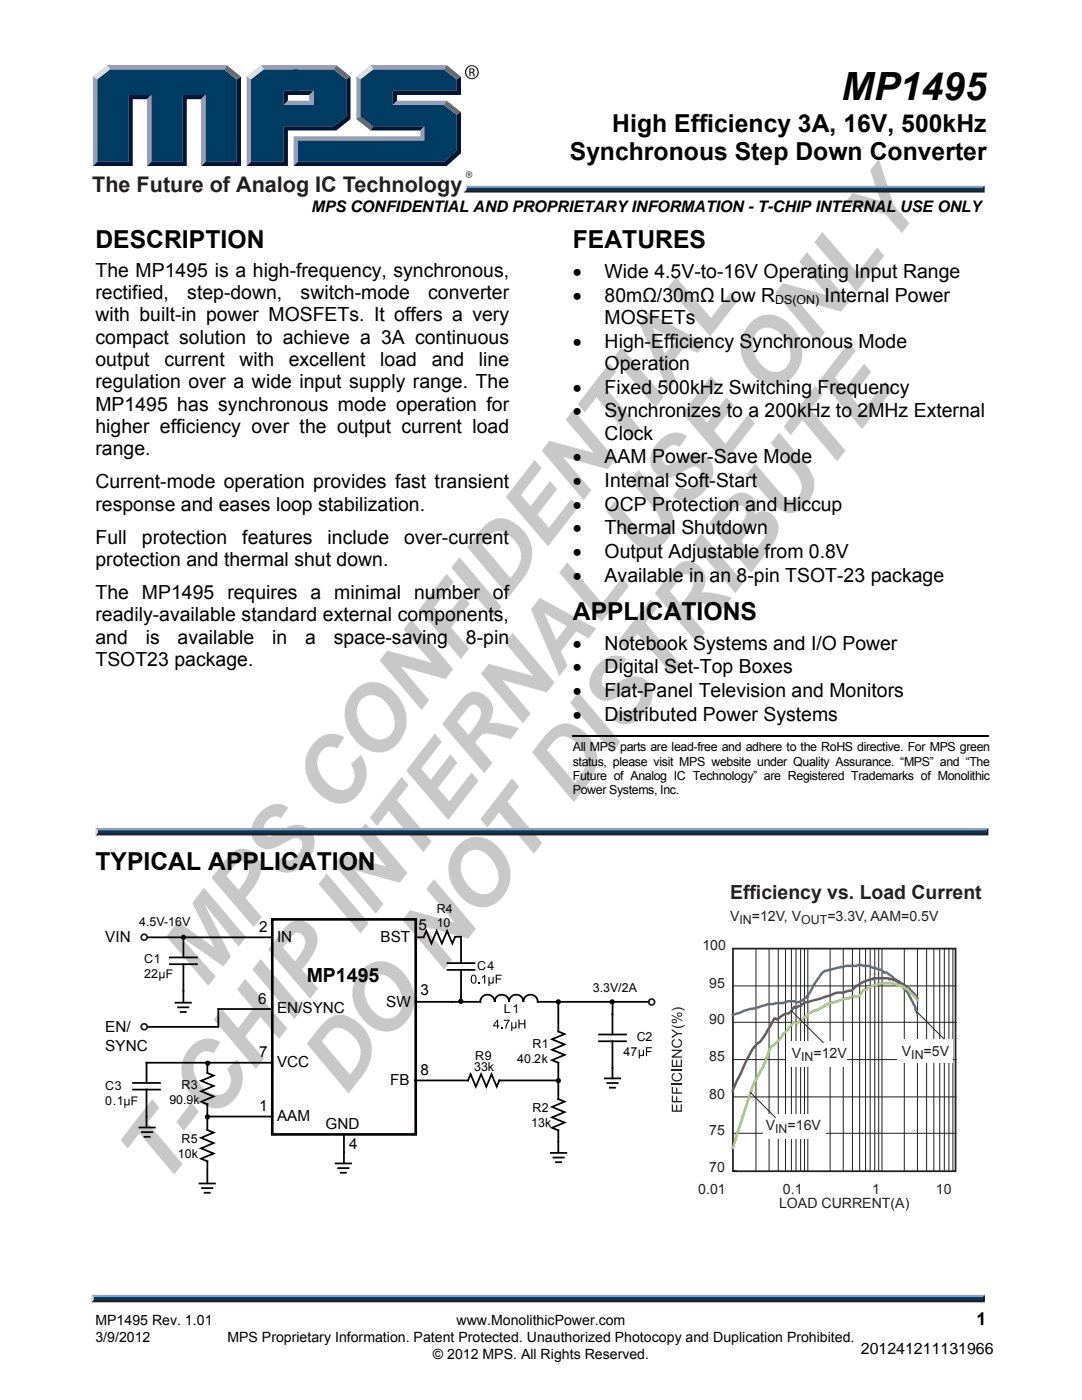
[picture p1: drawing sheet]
<svg xmlns="http://www.w3.org/2000/svg" width="216mm" height="279mm" viewBox="0 0 216 279" stroke-linecap="round" stroke-linejoin="round" font-family="sans-serif">
<path d="M18.7 259.2h177.4l.4 .7h-178.3z" fill="#231f20"/>
<path d="M18.3 258.4h178.2l-.4 .8h-177.4z" fill="#94a0b9"/>
<path d="M196.5 258.4v1.5l-.4-.4v-.6z" fill="#001339"/>
<path d="M18.7 258.9h177.4v.6h-177.4z" fill="#003b63"/>
<g fill="#dcddde">
<path d="M18.2 258.4l.5 .5v.5l-.5 .5z"/>
<path d="M93 37.1h.6l-.5 1.3h-.6z"/>
</g>
<path d="M93 37.1h103.5l-.4 .7h-102.8z" fill="#94a0b9"/>
<path d="M92.5 38.4l.8-.6h102.8l.4 .6z" fill="#231f20"/>
<path d="M196.1 37.5l.4-.4v1.3l-.4-.4z" fill="#001339"/>
<path d="M93.2 37.5h102.9v.5h-103.1z" fill="#003b63"/>
<path d="M56.6 20.9l.9-.8h4.2l.9 .8z" fill="#94a0b9"/>
<g fill="#003b63">
<path d="M19.4 15.8l2.5-2h22.8l2.5 2v16.5h-6.2v-13.3h-4.6v13.3h-6.2v-13.3h-4.6v13.3h-6.2z"/>
<path d="M50.1 15.8l2.5-2h6.8v4.3h-2.8v2.8h6v-2.8h-4v-4.3h7.9l2.6 2v7.4l-2.6 2h-9.9v7.1h-6.5z"/>
<path d="M59.3 28h25.3v-2.8h-10.2l-2.6-2v-7.4l2.6-2h14.1l2.6 2v2.3h-12.7v2.8h10.1l2.6 2v7.1l-2.6 2.3h-29.2z"/>
</g>
<path d="M73.9 13h15.2l-.6 .8h-14z" fill="#94a0b9"/>
<path d="M71.1 15.3l2.8-2.3 .6 .8-2.5 2z" fill="#dcddde"/>
<path d="M71.1 15.3l.9 .5v7.4l-.9 .6z" fill="#94a0b9"/>
<path d="M71.1 23.8l.9-.6 2.5 2-.6 .8z" fill="#547194"/>
<path d="M74.5 25.2h10.2l-.8 .8h-10z" fill="#001339"/>
<g fill="#94a0b9">
<path d="M58.6 27.2h25.3v-1.2l.8-.8v2.8h-25.3z"/>
<path d="M58.6 27.2l.8 .8v4.3l-.8 .8z"/>
</g>
<path d="M78.4 18.1h12.7v-2.3l.9-.5v3.7h-12.8v1.1l-.8 .8z" fill="#001339"/>
<path d="M78.4 20.9l.8-.8h9.9l-.5 .8z" fill="#94a0b9"/>
<path d="M89.1 20.1l2.9 2.3-.9 .5-2.6-2z" fill="#547194"/>
<g fill="#001339">
<path d="M58.6 33.1l.8-.8h29.1l2.6-2.3v-7.1l.9-.5v8.2l-2.9 2.5z"/>
<path d="M56.6 25.2h9.9l2.6-2v-7.4l.8-.5v8.5l-2.8 2.2h-9.6v7.1h-8.3l.9-.8h6.5z"/>
</g>
<path d="M67.1 13l2.8 2.3-.8 .5-2.6-2z" fill="#547194"/>
<path d="M52.1 13h15l-.6 .8h-13.9z" fill="#94a0b9"/>
<path d="M49.2 15.3l2.9-2.3 .5 .8-2.5 2z" fill="#dcddde"/>
<g fill="#94a0b9">
<path d="M49.2 15.3l.9 .5v16.5l-.9 .8z"/>
<path d="M61.7 19l.9-.9v2.8l-.9-.8z"/>
</g>
<g fill="#001339">
<path d="M56.6 18.1h6l-.9 .9h-4.2v1.1l-.9 .8z"/>
<path d="M47.2 15.8l.9-.5v17.8h-8l.9-.8h6.2z"/>
</g>
<path d="M45.2 13l2.9 2.3-.9 .5-2.5-2z" fill="#547194"/>
<path d="M21.4 13h23.8l-.5 .8h-22.8z" fill="#94a0b9"/>
<path d="M18.5 15.3l2.9-2.3 .5 .8-2.5 2z" fill="#dcddde"/>
<path d="M18.5 15.3l.9 .5v16.5l-.9 .8z" fill="#94a0b9"/>
<path d="M25.6 19h4.6l-.9 .8h-2.8v13.3h-8l.9-.8h6.2z" fill="#001339"/>
<path d="M29.3 19.8l.9-.8v13.3l-.9 .8z" fill="#94a0b9"/>
<path d="M36.4 19h4.6l-.9 .8h-2.8v13.3h-8l.9-.8h6.2z" fill="#001339"/>
<path d="M40.1 19.8l.9-.8v13.3l-.9 .8z" fill="#94a0b9"/>
<path d="M89.1 13l2.9 2.3-.9 .5-2.6-2z" fill="#547194"/>
<g fill="#231f20">
<path d="M92.8 14.4a1.4 1.4 0 0 1 2.8 0 1.4 1.4 0 0 1-2.8 0zM93 14.4a1.16 1.16 0 0 0 2.3 0 1.16 1.16 0 0 0-2.3 0zM93.6 13.7a.78 .78 0 0 1 1.1 .4l-.3 .4 .2 .1 .2 .6h-.3l-.2-.5-.2-.1h-.2v.6h-.3zM93.9 13.8v.6l.5-.2-.1-.3z"/>
<path d="M92.9 34.8a.65 .65 0 0 1 1.3 0 .65 .65 0 0 1-1.3 0zM93.1 34.8a.54 .54 0 0 0 1 0 .54 .54 0 0 0-1 0zM93.4 34.5l.4 .1-.1 .3 .2 .3-.3-.3-.2 .3zM93.5 34.6v.2h.2v-.2z"/>
</g>
<path d="M114.3 147h83" fill="none" stroke="#000" stroke-width=".34"/>
<path d="M19.5 166h177.3l.4 .7h-178.1z" fill="#231f20"/>
<path d="M19.1 165.2h178.1l-.4 .8h-177.3z" fill="#94a0b9"/>
<path d="M197.2 165.2v1.5l-.4-.4v-.6z" fill="#001339"/>
<path d="M19.5 165.7h177.3v.6h-177.3z" fill="#003b63"/>
<path d="M19 165.2l.5 .5v.6l-.5 .4z" fill="#dcddde"/>
<path d="M54.3 183.5h28.7v42.9h-28.7z" fill="none" stroke="#050100" stroke-width=".53"/>
<path d="M36.6 187.1h17.7" fill="none" stroke="#050100" stroke-width=".35"/>
<circle cx="36.6" cy="187" r=".52" fill="#050100"/>
<path d="M83 199.9h7.1M83 187.1h1.5M90.9 186.9h1.1M43.6 201.4h10.7" fill="none" stroke="#050100" stroke-width=".35"/>
<g fill="#050100">
<circle cx="92" cy="199.8" r=".53"/>
<circle cx="111.4" cy="215.7" r=".52"/>
</g>
<path d="M84.5 187l.6-1.2 1 2.5 1-2.5 1.1 2.5 1-2.5 1.1 2.5 .5-1.3M95.8 199.9a1.44 1.44 0 0 1 1.5-1.4 1.44 1.44 0 0 1 1.4 1.4 1.43 1.43 0 0 1 1.4-1.4 1.43 1.43 0 0 1 1.5 1.4 1.43 1.43 0 0 1 1.4-1.4 1.43 1.43 0 0 1 1.4 1.4 1.43 1.43 0 0 1 1.5-1.4 1.43 1.43 0 0 1 1.4 1.4h14.8M111.4 205.8l1.3 .6-2.5 1 2.5 1-2.5 1.1 2.5 1-2.5 1.1 1.2 .5v7.2l1.3 .6-2.5 1 2.5 1-2.5 1.1 2.5 1-2.5 1.1 1.2 .5" fill="none" stroke="#050100" stroke-width=".35"/>
<circle cx="122.2" cy="199.9" r=".51" fill="#050100"/>
<path d="M111.4 199.9v5.9" fill="none" stroke="#050100" stroke-width=".35"/>
<circle cx="111.4" cy="199.9" r=".52" fill="#050100"/>
<g fill="none" stroke="#050100" stroke-width=".35">
<path d="M29.4 187.1h7.2v4M33.9 192.4h5.4M33.9 191.1h5.4M36.6 192.4v7.5M89.3 193.6h5.4M89.3 192.2h5.4M90.1 199.9h5.7M92 187.1v5.1M92 193.6v6.2M122.1 199.9h7.4M122.3 199.9l-.1 6.6M26.5 217.5h5.4"/>
<path d="M26.5 216.1h5.4M29.2 217.5v7.4M35 200.1h3.1M35.5 201h2.1M36 202h1.1M43.6 201.4v3.5h-14.2M54.3 212.1h-25.1v4M119.5 207.8h5.4M119.5 206.5h5.4M120.7 215.2h3.1M121.2 216.1h2M121.7 217.1h1"/>
<path d="M122.2 207.8v7.4M27.8 225h3.1M28.3 225.9h2.1M28.8 226.9h1.1M39.8 236.2h3.1M40.3 237.1h2.1M40.8 238h1M41.4 222.8h12.9M67 232.2h3.1M67.5 233.1h2M68 234h1M68.6 226.4v5.6"/>
<path d="M109.9 230.1h3.1M110.4 231h2.1M110.9 231.9h1.1M111.4 225.6v4.3"/>
</g>
<g fill="#050100">
<path d="M24.8 219.3h.2v.8a.3 .3 0 0 0 .3 .3 .3 .3 0 0 0 .3-.3v-.8h.2v1.3h-.1v-.2a.38 .38 0 0 1-.7 .1v.6h-.2z"/>
<path d="M26.2 218.8h1.2v.2h-.9v.6h.8v.2h-.8v.8h-.3z"/>
</g>
<g fill="#050100">
<circle cx="41.4" cy="222.9" r=".52"/>
<circle cx="41.4" cy="212.2" r=".52"/>
</g>
<path d="M41.4 212.1v2l1.2 .6-2.5 1 2.5 1-2.5 1.1 2.5 1-2.5 1.1 1.3 .5v5.1l1.2 .5-2.5 1.1 2.5 1-2.5 1.1 2.5 1-2.5 1 1.3 .6v4.3" fill="none" stroke="#050100" stroke-width=".35"/>
<g fill="#050100">
<path d="M100 205h.2v.3h-.2z"/>
<path d="M100.6 203.5h1.1l-.5 1.1-.2 .7h-.2l.1-.5 .5-1.1h-.8z"/>
<path d="M102 204h.2v.8a.3 .3 0 0 0 .3 .3 .3 .3 0 0 0 .3-.3v-.8h.2v1.3h-.1v-.2a.38 .38 0 0 1-.7 0v.6h-.2z"/>
<path d="M103.4 203.5h.3v.7h.9v-.7h.2v1.8h-.2v-.9h-.9v.9h-.3z"/>
<path d="M127.4 209.5h.3v.8a.3 .3 0 0 0 .3 .3 .3 .3 0 0 0 .3-.3v-.8h.2v1.3h-.2v-.2a.38 .38 0 0 1-.6 0v.7h-.3z"/>
<path d="M128.9 209h1.2v.2h-1v.5h.9v.3h-.9v.8h-.2z"/>
<path d="M95.4 196h.3v.3h-.3z"/>
<path d="M96.2 195l.6-.5v1.8h-.2v-1.4l-.4 .3z"/>
<path d="M97.5 195h.2v.8a.3 .3 0 0 0 .3 .3 .3 .3 0 0 0 .3-.3v-.8h.2v1.3h-.2v-.2a.38 .38 0 0 1-.6 .1v.6h-.2z"/>
<path d="M98.9 194.5h1.2v.2h-1v.6h.9v.2h-.9v.8h-.2z"/>
<path d="M31.8 194h.2v.7a.3 .3 0 0 0 .3 .4 .3 .3 0 0 0 .3-.4v-.7h.2v1.2h-.2v-.1a.38 .38 0 0 1-.6 0v.6h-.2z"/>
<path d="M33.2 193.5h1.2v.2h-.9v.5h.8v.2h-.8v.8h-.3z"/>
<path d="M99.2 203.5h.2v1.1h.2v.2h-.2v.5h-.2v-.5h-.8v-.2zM99.2 203.8l-.6 .8h.6z"/>
<path d="M94.2 194.6a.63 .63 0 0 1 .7 .1 .63 .63 0 0 1 .2 .7 .64 .64 0 0 1-.6 .9 .64 .64 0 0 1-.6-.9zM94.3 194.8a.98 .98 0 0 0 .2 1.3 .91 .91 0 0 0 0-1.4z"/>
</g>
<g fill="none" stroke="#231f20" stroke-width=".35">
<path d="M146.3 189.3h44.4v44.4h-44.4z"/>
<circle cx="28.8" cy="187" r=".6"/>
<circle cx="130" cy="200" r=".6"/>
<circle cx="28.8" cy="204.9" r=".6"/>
</g>
<path d="M82.8 215.6h10.6l.5-1.2 1.1 2.5 1-2.5 1 2.5 1.1-2.5 1 2.5 .5-1.3h11.8" fill="none" stroke="#050100" stroke-width=".35"/>
<g fill="#231f20">
<path d="M134 220.4h.3v1.2h.6v-1.1h.2v1.1h.7v-1.2h.3v1.5h-2.1z"/>
<path d="M134 218.6h.3v1.1h.6v-.9h.2v.9h1v.3h-2.1z"/>
<path d="M134 216.9h.3v1.1h.6v-.9h.2v.9h1v.3h-2.1z"/>
</g>
<path d="M134 216.4h2.1" fill="none" stroke="#231f20" stroke-width=".27"/>
<path d="M134.3 214.3l.3-.2 .1 .3a.68 .68 0 0 0-.3 .9 .68 .68 0 0 0 1 .2 .61 .61 0 0 0 .5-.6 .61 .61 0 0 0-.5-.6v-.2a.95 .95 0 0 1 .6 1.3 .95 .95 0 0 1-1.3 .4 .92 .92 0 0 1-.4-1.5z" fill="#231f20"/>
<path d="M134 213.6h2.1" fill="none" stroke="#231f20" stroke-width=".27"/>
<g fill="#231f20">
<path d="M134 211.5h.3v1.2h.6v-1.1h.2v1.1h.7v-1.3h.3v1.6h-2.1z"/>
<path d="M134 209.5h2.1v.3l-1.6 1h1.6v.3h-2.1v-.3l1.6-1.1h-1.6z"/>
<path d="M134.3 207.5l.3-.1 .1 .2a.68 .68 0 0 0-.3 1 .68 .68 0 0 0 1 .2 .61 .61 0 0 0 .5-.6 .61 .61 0 0 0-.5-.6v-.3a.95 .95 0 0 1 .6 1.3 .95 .95 0 0 1-1.3 .5 .92 .92 0 0 1-.4-1.6z"/>
<path d="M134 205.4l1.2 .8h.9v.2h-.9l-1.2 .8v-.3l1-.6-1-.6z"/>
<path d="M134 204.5l.3 .2a2.3 2.3 0 0 0 2.4-.2v.2a2.04 2.04 0 0 1-2.7 0z"/>
<path d="M134 201.5a2.04 2.04 0 0 1 2.7 0v.2a2.34 2.34 0 0 0-2.7 0z"/>
<path d="M134 202.5l2.1 1.1v.2l-2.1-1.1zM134.1 203.5a.49 .49 0 0 1 .8-.1 .49 .49 0 0 1-.1 .8 .49 .49 0 0 1-.6-.1 .49 .49 0 0 1-.1-.6zM134.3 203.6l-.1 .1a.32 .32 0 0 0 .4 .3 .32 .32 0 0 0 .2-.4zM135.2 202.2a.49 .49 0 0 1 .7-.1 .49 .49 0 0 1 0 .8 .49 .49 0 0 1-.7-.1 .49 .49 0 0 1 0-.6zM135.3 202.3v.1a.32 .32 0 0 0 .3 .3 .32 .32 0 0 0 .3-.4z"/>
</g>
<path d="M146.4 233.7h.5" fill="none" stroke="#050100" stroke-width=".2"/>
<g fill="none" stroke="#231f20" stroke-width=".2">
<path d="M146.4 196.8h44.4M150.8 189.3v44.3M153.5 189.3v44.3M155.3 189.3v44.3M156.7 189.3v44.3M157.9 189.3v44.3M158.8 189.3v44.3M159.7 189.3v44.3M160.5 189.3v44.3M161.2 189.3v44.3M165.6 189.3v44.3M168.3 189.3v44.3"/>
<path d="M170.1 189.3v44.3M171.5 189.3v44.3M172.7 189.3v44.3M173.6 189.3v44.3M174.5 189.3v44.3M175.3 189.3v44.3M176 189.3v44.3M180.4 189.3v44.3M183.1 189.3v44.3M184.9 189.3v44.3M186.3 189.3v44.3M187.5 189.3v44.3"/>
<path d="M188.4 189.3v44.3M189.3 189.3v44.3M190.1 189.3v44.3M146.4 218.9h44.4M146.4 211.5h44.4M146.4 204h44.4M146.4 226.2h44.4"/>
</g>
<path d="M183.1 202.3l-.4-1a14.3 14.3 0 0 0-2.9-4.7v-.2l-.1-.2h-.3l-.1-.4h-.3l-1.6-1.3a.95 .95 0 0 0-1-.4l-.7-.6-1.5-.4a2.6 2.6 0 0 0-2-.3 1.22 1.22 0 0 0-1.3 0h-2.1l-2.4 .5a3.7 3.7 0 0 0-2.6 1.2l-1.4 2.1-.7 1.3a4.3 4.3 0 0 1-2.3 2.1h-.6a1.81 1.81 0 0 0-1.5-.2 4.1 4.1 0 0 1-2.5 .4l-.4 .2h-1.2l-2.4 .8-1.1 .1-3.5 1.2" fill="none" stroke="#666a96" stroke-width=".5"/>
<path d="M183.1 199.2l-.4-.3-.3-.6-.5-.4-.4-.6-1.2-.7v-.2h-.4l-.4-.4-.6-.2-.2-.2h-.4l-.1-.2h-.8l-.1-.2h-1a7.6 7.6 0 0 0-6.2 2.3l-1.8 .6h-1.2l-1.5 .6-4.4 1.3a.8 .8 0 0 0-1.1 .4l-.4 .4h-.3l-.6 .4-.4-.2a1.77 1.77 0 0 1-1.7 1.3l-1.5 1.1-.4-.1h-.3l-.1 .1a18.2 18.2 0 0 1-2.9 4.6l-.4 .2-.3 .4a20.1 20.1 0 0 0-3 5.7l-1.6 3.3" fill="none" stroke="#923d6a" stroke-width=".5"/>
<path d="M183.1 199.6l-.7-.9-1.3-1.2v-.2h-.4l-.7-.5h-.3l-.2-.2-1.3-.2-.1-.2h-.7a4.5 4.5 0 0 0-2.5 .4h-.4l-1.8 .9h-.2l-1.2 1.4a2.29 2.29 0 0 0-2 .3h-.5l-1.7 .6a9.3 9.3 0 0 0-3.9 1.7l-.8 .2-1.2 .6-.1 .6h-.6l-.4 .5-.7 .6a.64 .64 0 0 1-1 0l-.9 1a19.1 19.1 0 0 1-3.6 4l-.3 .4a21.2 21.2 0 0 1-2.8 6.1 104.3 104.3 0 0 0-3.8 11.1l-.8 2.5" fill="none" stroke="#91c33f" stroke-width=".5"/>
<g fill="#fff">
<path d="M152.2 222.4h12.5v4.8h-12.5z"/>
<path d="M156.9 207.8h12.1v5.1h-12.1z"/>
<path d="M178.9 207.4h11.2v4.7h-11.2z"/>
</g>
<path d="M149.8 218.1l4.9 4.9M157.9 201.7l6.3 6.4M182.9 201.9l5.4 5.4" fill="none" stroke="#231f20" stroke-width=".2"/>
<g font-size="17.6" fill="#c8c8c8">
<text x="40.8" y="197.7" transform="rotate(-52 40.8 197.7)">MPS CONFIDENTIAL</text>
<text x="68.7" y="219.3" transform="rotate(-52 68.7 219.3)">DO NOT DISTRIBUTE</text>
<text x="32.3" y="237.6" transform="rotate(-52 32.3 237.6)">T-CHIP INTERNAL USE ONLY</text>
</g>
<text font-size="7.8" x="167.9" y="20">MP1495</text>
<g font-size="4.9">
<text x="122.2" y="26.2">High Efficiency 3A, 16V, 500kHz</text>
<text x="113.7" y="31.9">Synchronous Step Down Converter</text>
<text x="19" y="49.5">DESCRIPTION</text>
<text x="114.3" y="49.5">FEATURES</text>
<text x="114.3" y="123.7">APPLICATIONS</text>
<text x="19.1" y="173.5">TYPICAL APPLICATION</text>
</g>
<text font-size="4.3" fill="#231f20" x="18.4" y="38.4">The Future of Analog IC Technology</text>
<g font-size="3.9">
<text x="19" y="55.2">The MP1495 is a high-frequency, synchronous,</text>
<text x="19" y="59.6">rectified,</text>
<text x="37.4" y="59.6">step-down,</text>
<text x="60" y="59.6">switch-mode</text>
<text x="85.4" y="59.6">converter</text>
<text x="114.3" y="55.5">•</text>
<text x="120.7" y="55.5">Wide 4.5V-to-16V Operating Input Range</text>
<text x="19" y="64.1">with built-in power MOSFETs. It offers a very</text>
<text x="114.3" y="60.2">•</text>
<text x="120.7" y="64.6">MOSFETs</text>
<text x="120.7" y="60.2">80mΩ/30mΩ Low R</text>
<text x="164.6" y="60.2">Internal Power</text>
<text x="19" y="68.6">compact solution to achieve a 3A continuous</text>
<text x="114.3" y="69.4">•</text>
<text x="120.7" y="69.4">High-Efficiency Synchronous Mode</text>
<text x="19" y="73">output</text>
<text x="19" y="77.5">regulation over a wide input supply range. The</text>
<text x="32.8" y="73">current</text>
<text x="47.8" y="73">with</text>
<text x="57.6" y="73">excellent</text>
<text x="75.9" y="73">load</text>
<text x="86.1" y="73">and</text>
<text x="95.6" y="73">line</text>
<text x="120.7" y="73.8">Operation</text>
<text x="19" y="82">MP1495 has synchronous mode operation for</text>
<text x="114.3" y="78.6">•</text>
<text x="114.3" y="83.3">•</text>
<text x="120.7" y="78.6">Fixed 500kHz Switching Frequency</text>
<text x="120.7" y="83.3">Synchronizes to a 200kHz to 2MHz External</text>
<text x="19" y="86.4">higher efficiency over the output current load</text>
<text x="120.7" y="87.7">Clock</text>
<text x="19" y="90.9">range.</text>
<text x="114.3" y="92.5">•</text>
<text x="120.7" y="92.5">AAM Power-Save Mode</text>
<text x="19" y="97.5">Current-mode operation provides fast transient</text>
<text x="19" y="101.9">response and eases loop stabilization.</text>
<text x="114.3" y="97.2">•</text>
<text x="114.3" y="101.9">•</text>
<text x="120.7" y="97.2">Internal Soft-Start</text>
<text x="120.7" y="101.9">OCP Protection and Hiccup</text>
<text x="114.3" y="106.6">•</text>
<text x="120.7" y="106.6">Thermal Shutdown</text>
<text x="19" y="108.5">Full</text>
<text x="19" y="113">protection and thermal shut down.</text>
<text x="28.3" y="108.5">protection</text>
<text x="48.4" y="108.5">features</text>
<text x="65.4" y="108.5">include</text>
<text x="80.6" y="108.5">over-current</text>
<text x="114.3" y="111.4">•</text>
<text x="120.7" y="111.4">Output Adjustable from 0.8V</text>
<text x="19" y="119.5">The MP1495 requires a minimal number of</text>
<text x="114.3" y="116.1">•</text>
<text x="120.7" y="116.1">Available in an 8-pin TSOT-23 package</text>
<text x="19" y="124">readily-available standard external components,</text>
<text x="19" y="128.5">and</text>
<text x="29.1" y="128.5">is</text>
<text x="35.4" y="128.5">available</text>
<text x="54.3" y="128.5">in</text>
<text x="60.9" y="128.5">a</text>
<text x="66.6" y="128.5">space-saving</text>
<text x="93" y="128.5">8-pin</text>
<text x="114.3" y="129.7">•</text>
<text x="120.7" y="129.7">Notebook Systems and I/O Power</text>
<text x="19" y="132.9">TSOT23 package.</text>
<text x="114.3" y="134.4">•</text>
<text x="120.7" y="134.4">Digital Set-Top Boxes</text>
<text x="114.3" y="139.1">•</text>
<text x="114.3" y="143.8">•</text>
<text x="120.7" y="139.1">Flat-Panel Television and Monitors</text>
<text x="120.7" y="143.8">Distributed Power Systems</text>
</g>
<text font-size="3.9" fill="#231f20" x="145.7" y="179.5">Efficiency vs. Load Current</text>
<text font-size="3.9" fill="#050100" x="61.2" y="196">MP1495</text>
<text font-size="3.5" x="194.9" y="264.5">1</text>
<g font-size="3.2">
<text x="62.1" y="42.3">MPS CONFIDENTIAL AND PROPRIETARY INFORMATION - T-CHIP INTERNAL USE ONLY</text>
<text x="171.8" y="270.2">201241211131966</text>
</g>
<g font-size="3" fill="#050100">
<text x="51.7" y="185.9">2</text>
<text x="83.5" y="185.6">5</text>
<text x="21" y="188">VIN</text>
<text x="55.3" y="188">IN</text>
<text x="75.9" y="188">BST</text>
<text x="51.5" y="200.3">6</text>
<text x="55.3" y="202.2">EN/SYNC</text>
<text x="77.1" y="200.9">SW</text>
<text x="83.9" y="198.6">3</text>
<text x="21" y="206">EN/</text>
<text x="21" y="209.7">SYNC</text>
<text x="51.7" y="211">7</text>
<text x="55.3" y="213">VCC</text>
<text x="83.9" y="214.5">8</text>
<text x="51.7" y="221.7">1</text>
<text x="77.8" y="216.6">FB</text>
<text x="55.3" y="223.8">AAM</text>
<text x="64.9" y="225.3">GND</text>
<text x="69.7" y="229.3">4</text>
</g>
<g font-size="2.8" fill="#231f20">
<text x="145.7" y="183.7">V</text>
<text x="150" y="183.7">=12V, V</text>
<text x="165.1" y="183.7">=3.3V, AAM=0.5V</text>
<text x="140.1" y="189.6">100</text>
<text x="141.5" y="197.1">95</text>
<text x="141.5" y="204.3">90</text>
<text x="141.5" y="211.8">85</text>
<text x="158" y="211">V</text>
<text x="162.3" y="211">=12V</text>
<text x="180" y="210.7">V</text>
<text x="184.3" y="210.7">=5V</text>
<text x="141.5" y="219.2">80</text>
<text x="141.5" y="226.5">75</text>
<text x="152.8" y="225.5">V</text>
<text x="157.2" y="225.5">=16V</text>
<text x="141.5" y="233.9">70</text>
<text x="139.3" y="238.3">0.01</text>
<text x="156.2" y="238.3">0.1</text>
<text x="174" y="238.3">1</text>
<text x="186.7" y="238.3">10</text>
<text x="155.4" y="241.1">LOAD CURRENT(A)</text>
</g>
<g font-size="2.8">
<text x="19" y="267.9">3/9/2012</text>
<text x="19" y="264.5">MP1495 Rev. 1.01</text>
<text x="45.4" y="267.9">MPS Proprietary Information. Patent Protected. Unauthorized Photocopy and Duplication Prohibited.</text>
<text x="91.1" y="264.5">www.MonolithicPower.com</text>
<text x="86.4" y="271.1">© 2012 MPS. All Rights Reserved.</text>
</g>
<g font-size="2.5">
<text x="154.7" y="60.7">DS(ON)</text>
<text x="114.3" y="150">All MPS parts are lead-free and adhere to the RoHS directive. For MPS green</text>
<text x="114.3" y="155.6">Future of Analog IC Technology” are Registered Trademarks of Monolithic</text>
<text x="114.3" y="152.8">status, please visit MPS website under Quality Assurance. “MPS” and “The</text>
<text x="114.3" y="158.5">Power Systems, Inc.</text>
</g>
<g font-size="2.5" fill="#050100">
<text x="27.8" y="184.7">4.5V-16V</text>
<text x="87.1" y="182.2">R4</text>
<text x="87.1" y="185.1">10</text>
<text x="28.8" y="192.2">C1</text>
<text x="28.8" y="195.2">22</text>
<text x="95.2" y="193.6">C4</text>
<text x="100.6" y="202.2">L1</text>
<text x="118.3" y="198.1">3.3V/2A</text>
<text x="106.2" y="209.1">R1</text>
<text x="127.1" y="207.7">C2</text>
<text x="94.6" y="213.8">33k</text>
<text x="94.8" y="211.5">R9</text>
<text x="103.2" y="212.1">40.2k</text>
<text x="124.4" y="210.8">47</text>
<text x="21" y="217.6">C3</text>
<text x="21" y="220.6">0.1</text>
<text x="33.8" y="220.4">90.9k</text>
<text x="36.2" y="217.3">R3</text>
<text x="106.2" y="221.9">R2</text>
<text x="106" y="224.9">13k</text>
<text x="35.5" y="231.1">10k</text>
<text x="36.2" y="228.1">R5</text>
</g>
<g font-size="2.5" fill="#231f20">
<text x="147.6" y="184.4">IN</text>
<text x="159.9" y="184.4">OUT</text>
<text x="159.9" y="211.8">IN</text>
<text x="181.8" y="211.4">IN</text>
<text x="154.7" y="226.2">IN</text>
</g>
</svg>
